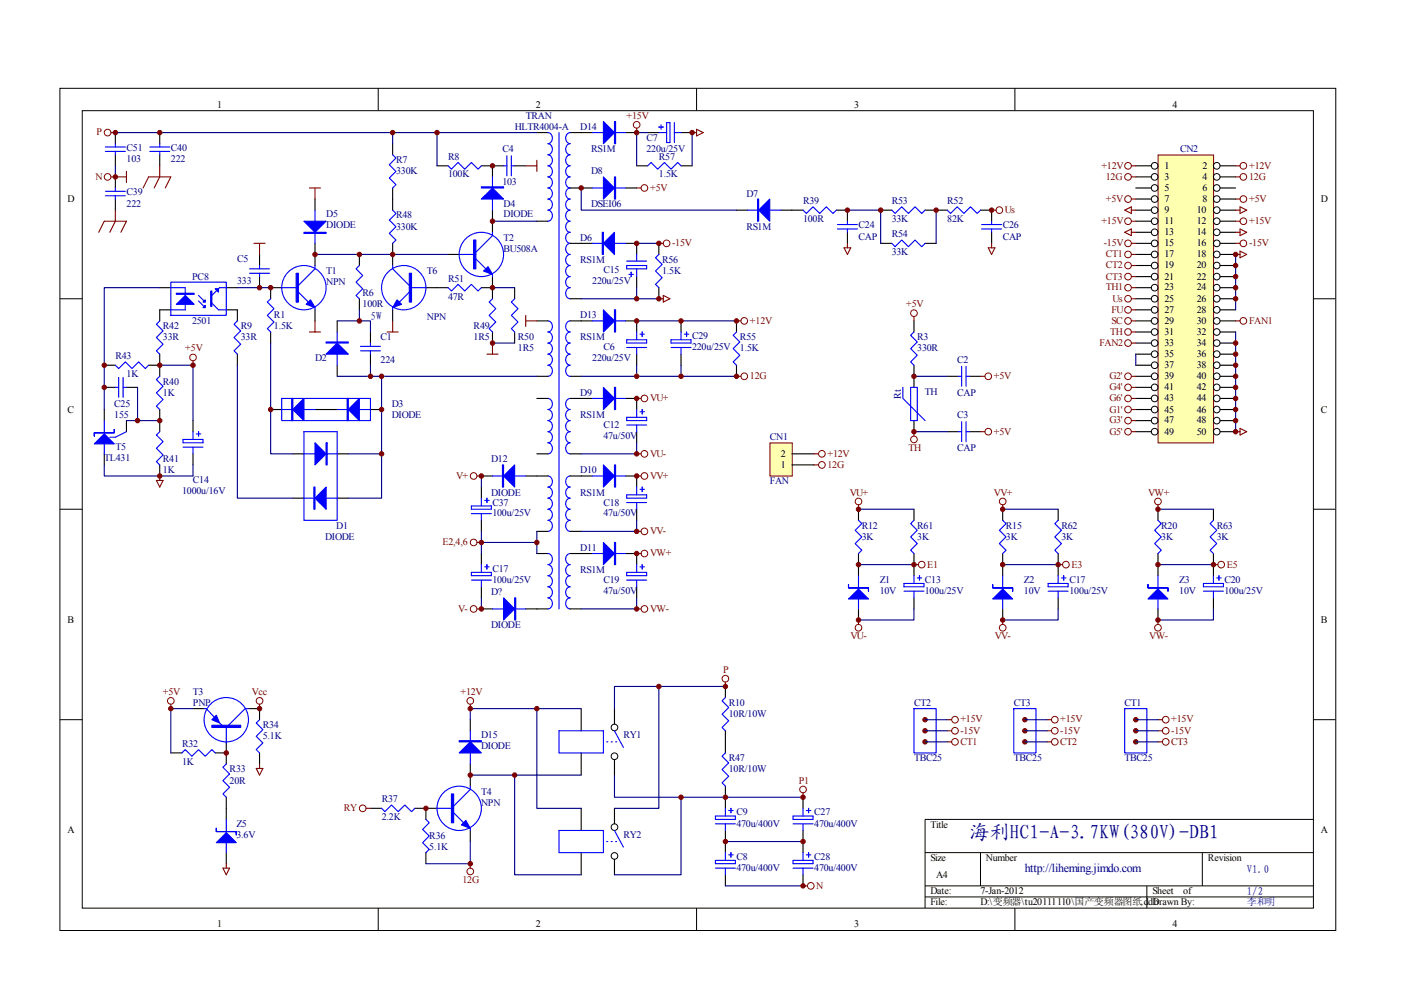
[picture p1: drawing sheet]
<svg xmlns="http://www.w3.org/2000/svg" width="297mm" height="210mm" viewBox="0 0 297 210" stroke-linecap="round" stroke-linejoin="round" font-family="sans-serif">
<g fill="none" stroke="#000" stroke-width=".21">
<path d="M12.7 18.7h270.5v178.6h-270.5zM80.2 18.7v4.7M147.7 18.7v4.7M215.2 18.7v4.7M17.4 23.5h261.1v169h-261.1zM12.7 63.3h4.7M278.4 63.3h4.7M12.7 108h4.7M278.4 108h4.7M12.7 152.6h4.7M278.4 152.6h4.7M278.4 173.7h-82.3v18.8"/>
<path d="M80.2 192.5v4.7M147.7 192.5v4.7M196.1 180.8h82.3M196.1 187.8h82.3M196.1 190.2h82.3M207.9 180.8v7M215.2 192.5v4.7M243.2 187.8v4.7M254.9 180.8v7"/>
</g>
<g fill="none" stroke="#000" stroke-width=".23">
<path d="M24.5 28.1v2.4M24.5 32.8v2.4M24.5 37.5v2.4M33.9 28.1v2.4M33.9 32.8v2.4M83.2 30.5v2.3M83.2 39.9v4.7M92.7 35.2h2.3M102.1 35.2h4.7M104.4 35.2v2.3M109.1 35.2h2.4M113.8 28.1h2.4"/>
<path d="M120.9 28.1h4.7M120.9 39.9h4.7M132.6 28.1h2.4M132.6 39.9h2.4M135 35.2h2.3M137.3 28.1h2.4M144.4 28.1h2.3M144.4 35.2h2.3M24.5 42.2v2.4M55 53.9v2.4M55 58.6v2.4M66.8 42.2v2.4"/>
<path d="M66.8 51.6v4.7M76.2 53.9v2.4M83.2 51.6v4.7M95 53.9h2.4M104.4 44.6v4.7M104.4 58.6v4.7M113.8 46.9h2.4M120.9 51.6h4.7M132.6 51.6h2.4v2.3M135 58.6v2.4M139.7 51.6v2.3M156.2 44.6h2.3"/>
<path d="M165.6 44.6h4.7M177.3 44.6h2.4v2.3M179.7 49.3v2.3M186.7 51.6h2.4M186.7 44.6h2.4M196.1 51.6h2.4M196.1 44.6h4.7M207.9 44.6h2.3v2.3M210.2 49.3v2.3M22.1 77.4h2.4M31.5 77.4h2.4M33.9 61h2.3"/>
<path d="M33.9 75.1v4.7M36.2 65.7h-2.3v2.3M48 61h2.3M48 65.7h2.3v2.3M50.3 75.1v2.3M57.4 70.4v2.3M59.7 61h-2.3v2.3M66.8 65.7v2.3M71.5 68v2.4M71.5 77.4v2.4M76.2 63.3v2.4M78.5 70.4v2.3"/>
<path d="M78.5 75.1v2.3M83.2 65.7v2.3M90.3 61h4.7M102.1 61h2.3M104.4 70.4v2.3M109.1 61v2.3M109.1 70.4v2.3M113.8 79.8h2.4M113.8 68h2.4M120.9 79.8h2.3M120.9 63.3h2.3M120.9 68h4.7"/>
<path d="M132.6 68h2.4v2.4M135 75.1v2.3M139.7 61v2.3M156.2 68v2.4M156.2 77.4v2.4M22.1 86.8v2.4M22.1 96.2v2.4M22.1 82.1h2.4M26.8 89.2v2.3M26.8 82.1h2.4M33.9 86.8v4.7M33.9 98.6v2.3"/>
<path d="M40.9 89.2v2.3M40.9 96.2v2.4M57.4 86.8h2.3M62.1 96.2h2.3M66.8 86.8h4.7M71.5 96.2h2.3M78.5 86.8h2.4M113.8 84.5h2.4M113.8 96.2h2.4M120.9 84.5h4.7M120.9 96.2h2.3M132.6 84.5h2.4v2.3"/>
<path d="M135 91.5v2.4M113.8 100.9h2.4M113.8 112.7h2.4M113.8 117.4h2.4M120.9 100.9h4.7M120.9 112.7h2.3M120.9 117.4h4.7M132.6 100.9h2.4v2.4M132.6 117.4h2.4v2.3M135 108v2.3M113.8 129.1h2.4M120.9 129.1h2.3"/>
<path d="M135 124.4v2.4"/>
</g>
<g fill="none" stroke="#00f" stroke-width=".23">
<path d="M22.3 32.1h4.3M22.3 31.2h4.3M24.5 30.5v.7M24.5 32.1v.7M24.5 39.9v.7M31.7 32.1h4.3M31.7 31.2h4.3M33.9 30.5v.7M33.9 32.1v.7M83.2 32.8l.8 .7-1.5 1.4 1.5 1.4-1.5 1.4 1.5 1.5-.8 .7M95 35.2l.7 .7 1.4-1.4 1.4 1.4 1.4-1.4 1.5 1.4 .7-.7M104.4 37.5v7.1"/>
<path d="M106.8 35.2h.7M107.5 33v4.3M108.4 35.2h.7M108.4 33v4.3M116.2 28.1a1.2 1.2 0 0 1 .9 1.2 1.2 1.2 0 0 1-.9 1.2 1.2 1.2 0 0 1 .9 1.1 1.2 1.2 0 0 1-.9 1.2 1.2 1.2 0 0 1 .9 1.2 1.2 1.2 0 0 1-.9 1.2 1.2 1.2 0 0 1 .9 1.1 1.2 1.2 0 0 1-.9 1.2 1.2 1.2 0 0 1 .9 1.2 1.2 1.2 0 0 1-.9 1.2 1.2 1.2 0 0 1 .9 1.1 1.2 1.2 0 0 1-.9 1.2 1.2 1.2 0 0 1 .9 1.2 1.2 1.2 0 0 1-.9 1.2 1.2 1.2 0 0 1 .9 1.1 1.2 1.2 0 0 1-.9 1.2M118.5 28.1v101M120.9 28.1a1.2 1.2 0 0 0-1 1.2 1.2 1.2 0 0 0 1 1.2 1.21 1.21 0 0 0-1 1.1 1.21 1.21 0 0 0 1 1.2 1.2 1.2 0 0 0-1 1.2 1.2 1.2 0 0 0 1 1.2 1.2 1.2 0 0 0-1 1.1 1.2 1.2 0 0 0 1 1.2 1.2 1.2 0 0 0-1 1.2 1.2 1.2 0 0 0 1 1.2 1.2 1.2 0 0 0-1 1.1 1.2 1.2 0 0 0 1 1.2 1.2 1.2 0 0 0-1 1.2 1.2 1.2 0 0 0 1 1.2 1.2 1.2 0 0 0-1 1.1 1.2 1.2 0 0 0 1 1.2 1.21 1.21 0 0 0-1 1.2 1.21 1.21 0 0 0 1 1.2 1.2 1.2 0 0 0-1 1.1 1.2 1.2 0 0 0 1 1.2 1.2 1.2 0 0 0-1 1.2 1.2 1.2 0 0 0 1 1.1 1.2 1.2 0 0 0-1 1.2 1.2 1.2 0 0 0 1 1.2 1.2 1.2 0 0 0-1 1.2 1.2 1.2 0 0 0 1 1.1 1.2 1.2 0 0 0-1 1.2 1.2 1.2 0 0 0 1 1.2 1.2 1.2 0 0 0-1 1.2 1.2 1.2 0 0 0 1 1.1M125.6 28.1h7M125.6 39.9h7M137.3 35.2l.7-.7 1.5 1.4 1.4-1.4 1.4 1.4 1.4-1.4 .7 .7M139.7 28.1h1.6M139.7 26.9h.9"/>
<path d="M140.2 26.5v.9M141.3 26h.7v4.2h-.7zM143 28.1h1.4M143 26v4.2M22.3 41.5h4.3M22.3 40.6h4.3M24.5 41.5v.7M36.2 59.8h11.8v7.1h-11.8zM52.9 57.9h4.2M52.9 57h4.2M55 56.3v.7M55 57.9v.7"/>
<path d="M66.8 56.3v.7l-3.5 3.5M66.8 44.6v7M76.2 56.3l-.7 .7 1.4 1.4-1.4 1.4 1.4 1.4-1.4 1.4 .7 .7M83.2 56.3v.7l3.6 3.5M83.2 44.6l.8 .7-1.5 1.4 1.5 1.4-1.5 1.4 1.5 1.4-.8 .7M97.4 53.9h3.5M100.9 54.9l2.1 2.1M104.4 49.3v.7l-3.5 3.5M104.4 58.2v.4M125.6 51.6h7M132.9 56.3h4.2v.7h-4.2zM132.9 55.4h4.2"/>
<path d="M133.3 58.2h1M133.8 57.7v.9M135 53.9v1.5M135 57v1.6M139.7 53.9l-.7 .8 1.4 1.4-1.4 1.4 1.4 1.4-1.4 1.4 .7 .7M158.5 44.6h7.1M170.3 44.6l.7 .7 1.4-1.4 1.4 1.4 1.4-1.4 1.4 1.4 .7-.7M177.6 48.5h4.2M177.6 47.6h4.2M179.7 46.9v.7M179.7 48.5v.8M189.1 44.6l.7 .7 1.4-1.4 1.4 1.4 1.4-1.4 1.4 1.4 .7-.7"/>
<path d="M189.1 51.6l.7 .7 1.4-1.4 1.4 1.4 1.4-1.4 1.4 1.4 .7-.7M200.8 44.6l.7 .7 1.4-1.4 1.5 1.4 1.4-1.4 1.4 1.4 .7-.7M208.1 48.5h4.3M208.1 47.6h4.3M210.2 46.9v.7M210.2 48.5v.8M24.5 77.4l.7 .7 1.4-1.4 1.4 1.4 1.4-1.4 1.4 1.4 .7-.7M33.9 68l-.7 .7 1.4 1.5-1.4 1.4 1.4 1.4-1.4 1.4 .7 .7M33.9 79.8l-.7 .7 1.4 1.4-1.4 1.4 1.4 1.4-1.4 1.4 .7 .7M36.2 61h3.1v4.7h-3.1M42.1 62.6l1.4 1.4M42.1 63.8l1.4 1.4"/>
<path d="M44.9 64.3l1.4 1.4h1.7M48 61h-1.4l-1.7 1.6M50.3 68l-.7 .7 1.4 1.5-1.4 1.4 1.4 1.4-1.4 1.4 .7 .7M57.4 63.3l-.7 .7 1.4 1.5-1.4 1.4 1.4 1.4-1.4 1.4 .7 .7M59.7 61h3.6M63.3 61.9l2.1 2.1M66.8 65.2v.5M71.5 70.4v7M76.4 74.4h4.3M76.4 73.4h4.3M78.5 72.7v.7M78.5 74.4v.7"/>
<path d="M83.2 65.2v.5M86.8 61.9l-2.1 2.1M86.8 61h3.5M95 61l.7 .7 1.4-1.4 1.4 1.4 1.4-1.4 1.5 1.4 .7-.7M104.4 63.3l-.7 .7 1.4 1.5-1.4 1.4 1.4 1.4-1.4 1.4 .7 .7M109.1 63.3l-.7 .7 1.4 1.5-1.4 1.4 1.4 1.4-1.4 1.4 .7 .7M116.2 68a1.2 1.2 0 0 1 .9 1.2 1.2 1.2 0 0 1-.9 1.2 1.2 1.2 0 0 1 .9 1.2 1.2 1.2 0 0 1-.9 1.1 1.2 1.2 0 0 1 .9 1.2 1.2 1.2 0 0 1-.9 1.2 1.2 1.2 0 0 1 .9 1.2 1.2 1.2 0 0 1-.9 1.1 1.2 1.2 0 0 1 .9 1.2 1.2 1.2 0 0 1-.9 1.2M120.9 68a1.2 1.2 0 0 0-1 1.2 1.2 1.2 0 0 0 1 1.2 1.2 1.2 0 0 0-1 1.2 1.2 1.2 0 0 0 1 1.1 1.2 1.2 0 0 0-1 1.2 1.2 1.2 0 0 0 1 1.2 1.2 1.2 0 0 0-1 1.2 1.2 1.2 0 0 0 1 1.1 1.2 1.2 0 0 0-1 1.2 1.2 1.2 0 0 0 1 1.2M125.6 68h7M132.9 72h4.2v.7h-4.2zM132.9 73.7h4.2M135 70.4v1.6"/>
<path d="M135 73.7v1.4M135.7 70.9h.9M136.2 70.4v.9M156.2 70.4l-.8 .7 1.5 1.4-1.5 1.4 1.5 1.4-1.5 1.4 .8 .7M22.1 89.2v7M24.5 82.1h.7M25.2 80v4.2M26.1 82.1h.7M26.1 80v4.2M26.8 91.5l-2.3 1.2h-1.2M33.9 91.5l-.7 .7 1.4 1.4-1.4 1.5 1.4 1.4-1.4 1.4 .7 .7M38.8 93.2h4.2v.7h-4.2z"/>
<path d="M38.8 94.8h4.2M40.9 91.5v1.7M40.9 94.8v1.4M41.6 92h1M42.1 91.5v1M59.7 86.8h7.1M64.4 96.2h7.1M71.5 86.8h7M116.2 84.5a1.2 1.2 0 0 1 .9 1.2 1.2 1.2 0 0 1-.9 1.1 1.2 1.2 0 0 1 .9 1.2 1.2 1.2 0 0 1-.9 1.2 1.2 1.2 0 0 1 .9 1.2 1.2 1.2 0 0 1-.9 1.1 1.2 1.2 0 0 1 .9 1.2 1.2 1.2 0 0 1-.9 1.2 1.2 1.2 0 0 1 .9 1.2 1.2 1.2 0 0 1-.9 1.1M120.9 84.5a1.2 1.2 0 0 0-1 1.2 1.2 1.2 0 0 0 1 1.1 1.2 1.2 0 0 0-1 1.2 1.2 1.2 0 0 0 1 1.2 1.2 1.2 0 0 0-1 1.2 1.2 1.2 0 0 0 1 1.1 1.2 1.2 0 0 0-1 1.2 1.2 1.2 0 0 0 1 1.2 1.2 1.2 0 0 0-1 1.2 1.2 1.2 0 0 0 1 1.1M125.6 84.5h7M132.9 88.5h4.2v.7h-4.2z"/>
<path d="M132.9 90.1h4.2M135 86.8v1.7M135 90.1v1.4M135.7 87.3h.9M136.2 86.8v1M116.2 100.9a1.2 1.2 0 0 1 .9 1.2 1.2 1.2 0 0 1-.9 1.2 1.2 1.2 0 0 1 .9 1.1 1.2 1.2 0 0 1-.9 1.2 1.2 1.2 0 0 1 .9 1.2 1.2 1.2 0 0 1-.9 1.2 1.21 1.21 0 0 1 .9 1.1 1.21 1.21 0 0 1-.9 1.2 1.2 1.2 0 0 1 .9 1.2 1.2 1.2 0 0 1-.9 1.2M116.2 117.4a1.2 1.2 0 0 1 .9 1.1 1.2 1.2 0 0 1-.9 1.2 1.2 1.2 0 0 1 .9 1.2 1.2 1.2 0 0 1-.9 1.2 1.2 1.2 0 0 1 .9 1.1 1.2 1.2 0 0 1-.9 1.2 1.2 1.2 0 0 1 .9 1.2 1.2 1.2 0 0 1-.9 1.2M120.9 100.9a1.2 1.2 0 0 0-1 1.2 1.2 1.2 0 0 0 1 1.2 1.2 1.2 0 0 0-1 1.1 1.2 1.2 0 0 0 1 1.2 1.2 1.2 0 0 0-1 1.2 1.2 1.2 0 0 0 1 1.2 1.21 1.21 0 0 0-1 1.1 1.21 1.21 0 0 0 1 1.2 1.2 1.2 0 0 0-1 1.2 1.2 1.2 0 0 0 1 1.2M120.9 117.4a1.2 1.2 0 0 0-1 1.1 1.2 1.2 0 0 0 1 1.2 1.2 1.2 0 0 0-1 1.2 1.2 1.2 0 0 0 1 1.2 1.2 1.2 0 0 0-1 1.1 1.2 1.2 0 0 0 1 1.2 1.2 1.2 0 0 0-1 1.2 1.2 1.2 0 0 0 1 1.2M125.6 100.9h7M125.6 117.4h7M132.9 104.9h4.2v.7h-4.2z"/>
<path d="M132.9 106.6h4.2M135 103.3v1.6M135 106.6v1.4M135 119.7v1.7M135.7 103.7h.9M136.2 103.3v.9M136.2 119.7v1M116.2 126.8a1.2 1.2 0 0 1 .9 1.1 1.2 1.2 0 0 1-.9 1.2M120.9 126.8a1.2 1.2 0 0 0-1 1.1 1.2 1.2 0 0 0 1 1.2M132.9 121.4h4.2v.7h-4.2zM132.9 123h4.2M135 123v1.4"/>
<path d="M135.7 120.2h.9"/>
<circle cx="102.1" cy="53.9" r="4.7"/>
<circle cx="64.4" cy="61" r="4.7"/>
<circle cx="85.6" cy="61" r="4.7"/>
</g>
<g fill="#00f" stroke="#00f" stroke-width=".23">
<path d="M102.5 57.5l1-1 .9 1.7z"/>
<path d="M84.2 63.6l.9 .9-1.9 .7z"/>
<path d="M65.8 63.6l1 1.6-1.9-.7z"/>
<path d="M37.4 64.5l1.9-1.9 1.9 1.9z"/>
<path d="M43.5 64.8v.4h-.5z"/>
<path d="M43 64l.5-.4v.4z"/>
<path d="M45.6 61.2h.7v.7z"/>
<path d="M102.1 42.2l2.3-2.3 2.4 2.3z"/>
<path d="M62.1 86.8l2.3-2.3v4.7z"/>
<path d="M66.8 93.9l2.3 2.3-2.3 2.4z"/>
<path d="M73.8 86.8l2.4-2.3v4.7z"/>
<path d="M71.5 72.7l2.3 2.4h-4.7z"/>
<path d="M64.4 46.9h4.7l-2.3 2.4z"/>
<path d="M127.9 82.1l2.4 2.4-2.4 2.3z"/>
<path d="M127.9 98.6l2.4 2.3-2.4 2.4z"/>
<path d="M127.9 115l2.4 2.4-2.4 2.3z"/>
<path d="M127.9 25.8l2.4 2.3-2.4 2.4z"/>
<path d="M127.9 37.5l2.4 2.4-2.4 2.3z"/>
<path d="M127.9 65.7l2.4 2.3-2.4 2.4z"/>
<path d="M127.9 51.6l2.4-2.3v4.6z"/>
<path d="M20 94.1l2.1-2.1 2.1 2.1z"/>
<path d="M160.9 44.6l2.3-2.4v4.7z"/>
<path d="M100.4 50.9h.5v6.1h-.5z" fill-rule="evenodd"/>
<path d="M86.8 57.9h.4v6.1h-.4z" fill-rule="evenodd"/>
<path d="M62.8 57.9h.5v6.1h-.5z" fill-rule="evenodd"/>
<path d="M37.4 62.2h3.8v.2h-3.8z" fill-rule="evenodd"/>
<path d="M44.7 61.7h.2v3.3h-.2z" fill-rule="evenodd"/>
<path d="M102.1 39.6h4.7v.3h-4.7z" fill-rule="evenodd"/>
<path d="M61.8 84.5h.3v4.7h-.3z" fill-rule="evenodd"/>
<path d="M69.1 93.9h.3v4.7h-.3z" fill-rule="evenodd"/>
<path d="M73.6 84.5h.2v4.7h-.2z" fill-rule="evenodd"/>
<path d="M69.1 72.5h4.7v.2h-4.7z" fill-rule="evenodd"/>
<path d="M64.4 49.3h4.7v.2h-4.7z" fill-rule="evenodd"/>
<path d="M130.3 82.1h.2v4.7h-.2z" fill-rule="evenodd"/>
<path d="M130.3 98.6h.2v4.7h-.2z" fill-rule="evenodd"/>
<path d="M130.3 115h.2v4.7h-.2z" fill-rule="evenodd"/>
<path d="M130.3 25.8h.2v4.7h-.2z" fill-rule="evenodd"/>
<path d="M130.3 37.5h.2v4.7h-.2z" fill-rule="evenodd"/>
<path d="M130.3 65.7h.2v4.7h-.2z" fill-rule="evenodd"/>
<path d="M127.7 49.3h.2v4.6h-.2z" fill-rule="evenodd"/>
<path d="M20 91.8v.7v-.7h4.2v-.7v.7z" fill-rule="evenodd"/>
<path d="M160.6 42.2h.3v4.7h-.3z" fill-rule="evenodd"/>
</g>
<g fill="none" stroke="#800000" stroke-width=".21">
<circle cx="22.8" cy="37.5" r=".7"/>
<circle cx="22.8" cy="28.1" r=".7"/>
<circle cx="135" cy="26.5" r=".7"/>
<circle cx="136.6" cy="39.9" r=".7"/>
<circle cx="141.3" cy="51.6" r=".71"/>
<circle cx="211.9" cy="44.6" r=".7"/>
<circle cx="40.9" cy="75.8" r=".7"/>
<circle cx="157.8" cy="79.8" r=".71"/>
<circle cx="157.8" cy="68" r=".71"/>
<circle cx="136.6" cy="96.2" r=".71"/>
<circle cx="136.6" cy="84.5" r=".7"/>
<circle cx="136.6" cy="112.7" r=".71"/>
<circle cx="136.6" cy="100.9" r=".7"/>
<circle cx="136.6" cy="117.4" r=".7"/>
<circle cx="136.6" cy="129.1" r=".71"/>
</g>
<g fill="none" stroke="#800000" stroke-width=".23">
<path d="M23.5 28.1h1M23.5 37.5h3.3M26.8 36.3v2.4M30.3 39.9l1.2-2.4h4.7l-1.2 2.4M33.9 35.2v2.3l-1.2 2.4M65.6 39.9h2.4M66.8 39.9v2.3M111.5 35.2h2.3M113.8 34v2.3M135 39.9h.9M135 27.2v.9M146.7 28.1h1"/>
<path d="M147.7 27.4l1.4 .7-1.4 .7zM20.9 49.3l1.2-2.4h4.7l-1.2 2.4M24.5 44.6v2.3l-1.2 2.4M53.9 51.6h2.3M55 51.6v2.3M139.7 51.6h.9M179 52.5h1.4l-.7 1.4zM179.7 51.6v.9M209.5 52.5h1.4l-.7 1.4zM210.2 44.6h1M210.2 51.6v.9M40.9 76.5v.9"/>
<path d="M65.6 70.4h2.4M66.8 68v2.4M82.1 70.4h2.3M83.2 68v2.4M103.2 75.1h2.4M104.4 72.7v2.4M111.5 66.9v2.3M111.5 68h2.3M139.7 63.3h.9M140.6 62.6l1.4 .7-1.4 .7zM156.2 68h.9M156.2 79.8h.9"/>
<path d="M135 84.5h.9M135 96.2h.9M33.2 101.9h1.4l-.7 1.4zM33.9 100.9v1M135 112.7h.9M135 100.9h.9M135 117.4h.9M135 129.1h.9"/>
</g>
<g fill="none" stroke="#000080" stroke-width=".23">
<path d="M24.5 28.1h89.3M24.5 35.2v2.3M83.2 28.1v2.4M92.7 28.1v7.1M137.3 28.1h-2.3v7.1M146.7 28.1v7.1M66.8 53.9h28.2M104.4 46.9h9.4M135 51.6h4.7M186.7 44.6v7M198.5 44.6v7M33.9 61h-11.8v25.8"/>
<path d="M33.9 77.4h7v11.8M50.3 61h7.1M71.5 68h7v2.4M76.2 65.7v2.3M78.5 77.4v2.4h-7M78.5 79.8h35.3M104.4 61h4.7M104.4 72.7h4.7M135 61v2.3h-11.8M135 77.4v2.4h-11.8M135 79.8h21.2M135 63.3h4.7"/>
<path d="M135 68h21.2M22.1 98.6v2.3h18.8v-2.3M26.8 89.2h7.1M29.2 82.1v7.1M135 93.9v2.3h-11.8M135 110.3v2.4h-11.8M135 126.8v2.3h-11.8"/>
</g>
<g fill="#800000" stroke="#800000" stroke-width=".21">
<circle cx="104.4" cy="61" r=".47"/>
<circle cx="104.4" cy="72.7" r=".47"/>
<circle cx="24.5" cy="28.1" r=".47"/>
<circle cx="33.9" cy="28.1" r=".47"/>
<circle cx="104.4" cy="46.9" r=".47"/>
<circle cx="104.4" cy="35.2" r=".47"/>
<circle cx="92.7" cy="28.1" r=".47"/>
<circle cx="55" cy="61" r=".47"/>
<circle cx="57.4" cy="61" r=".47"/>
<circle cx="76.2" cy="68" r=".47"/>
<circle cx="78.5" cy="79.8" r=".47"/>
<circle cx="24.5" cy="37.5" r=".47"/>
<circle cx="66.8" cy="53.9" r=".47"/>
<circle cx="135" cy="117.4" r=".47"/>
<circle cx="135" cy="100.9" r=".47"/>
<circle cx="135" cy="84.5" r=".47"/>
<circle cx="135" cy="96.2" r=".47"/>
<circle cx="135" cy="112.7" r=".47"/>
<circle cx="135" cy="129.1" r=".47"/>
<circle cx="135" cy="51.6" r=".47"/>
<circle cx="139.7" cy="51.6" r=".47"/>
<circle cx="135" cy="63.3" r=".47"/>
<circle cx="139.7" cy="63.3" r=".47"/>
<circle cx="22.1" cy="77.4" r=".47"/>
<circle cx="22.1" cy="82.1" r=".47"/>
<circle cx="33.9" cy="89.2" r=".47"/>
<circle cx="29.2" cy="89.2" r=".47"/>
<circle cx="33.9" cy="77.4" r=".47"/>
<circle cx="40.9" cy="77.4" r=".47"/>
<circle cx="33.9" cy="100.9" r=".47"/>
<circle cx="135" cy="28.1" r=".47"/>
</g>
<path d="M163.3 94h4.7v6.9h-4.7z" fill="#ffffb0"/>
<g fill="none" stroke="#800000" stroke-width=".21">
<path d="M163.2 93.9h4.8v7h-4.8z"/>
<circle cx="36.2" cy="148.6" r=".71"/>
<circle cx="55" cy="148.6" r=".71"/>
</g>
<path d="M167.9 98.6h4.7M167.9 96.2h4.7M36.2 159.6h2.4M40.9 150.2h2.4M45.6 159.6h2.4M48 157.3v4.7M52.7 150.2h2.3v2.4M55 159.6v2.4M48 169v4.7M48 180.8v2.3" fill="none" stroke="#000" stroke-width=".23"/>
<g fill="none" stroke="#00f" stroke-width=".23">
<path d="M38.6 159.6l.7-.7 1.4 1.4 1.4-1.4 1.4 1.4 1.4-1.4 .7 .7M43.3 150.2h.4l3.3 3.6M48 154.2v3.3M52.7 150.2h-.7l-3.6 3.6M55 152.6l-.7 .7 1.4 1.4-1.4 1.4 1.4 1.4-1.4 1.4 .7 .7M48 162l-.7 .7 1.4 1.4-1.4 1.4 1.4 1.4-1.4 1.4 .7 .7M48 173.7v7.1"/>
<circle cx="48" cy="152.6" r="4.7"/>
</g>
<g fill="#00f" stroke="#00f" stroke-width=".23">
<path d="M44.9 152.6l1-.9 .7 1.6z"/>
<path d="M45.9 178.7l2.1-2.2 2.1 2.2z"/>
<path d="M44.9 153.8h6.1v.4h-6.1z" fill-rule="evenodd"/>
<path d="M45.9 175.6v.7h4.2v.7v-.7h-4.2z" fill-rule="evenodd"/>
</g>
<path d="M36.2 149.3v.9M55 149.3v.9M54.3 162.9h1.4l-.7 1.4zM55 162v.9M47.3 184.1h1.4l-.7 1.4zM48 183.1v1" fill="none" stroke="#800000" stroke-width=".23"/>
<path d="M40.9 150.2h-4.7v9.4" fill="none" stroke="#000080" stroke-width=".23"/>
<path d="M245.6 32.9h11.7v61h-11.7z" fill="#ffffb0"/>
<g fill="none" stroke="#800000" stroke-width=".21">
<path d="M245.5 32.9h11.8v61h-11.8z"/>
<circle cx="239.2" cy="35.2" r=".71"/>
<circle cx="239.2" cy="37.5" r=".7"/>
<circle cx="263.6" cy="35.2" r=".71"/>
<circle cx="263.6" cy="37.5" r=".71"/>
<circle cx="239.2" cy="51.6" r=".71"/>
<circle cx="239.2" cy="53.9" r=".7"/>
<circle cx="239.2" cy="46.9" r=".7"/>
<circle cx="239.2" cy="56.3" r=".7"/>
<circle cx="239.2" cy="58.6" r=".7"/>
<circle cx="239.2" cy="42.2" r=".7"/>
<circle cx="263.6" cy="51.6" r=".71"/>
<circle cx="263.6" cy="46.9" r=".71"/>
<circle cx="263.6" cy="42.2" r=".71"/>
<circle cx="193.8" cy="66.4" r=".7"/>
<circle cx="209.5" cy="79.8" r=".71"/>
<circle cx="239.2" cy="65.7" r=".71"/>
<circle cx="239.2" cy="68" r=".71"/>
<circle cx="239.2" cy="79.8" r=".71"/>
<circle cx="239.2" cy="72.7" r=".7"/>
<circle cx="239.2" cy="63.3" r=".7"/>
<circle cx="239.2" cy="61" r=".7"/>
<circle cx="239.2" cy="70.4" r=".7"/>
<circle cx="263.6" cy="68" r=".71"/>
<circle cx="174.3" cy="96.2" r=".71"/>
<circle cx="174.3" cy="98.6" r=".71"/>
<circle cx="193.8" cy="93.2" r=".71"/>
<circle cx="209.5" cy="91.5" r=".71"/>
<circle cx="239.2" cy="82.1" r=".71"/>
<circle cx="239.2" cy="91.5" r=".7"/>
<circle cx="239.2" cy="84.5" r=".7"/>
<circle cx="239.2" cy="89.2" r=".7"/>
<circle cx="239.2" cy="86.8" r=".7"/>
<circle cx="100.4" cy="100.9" r=".71"/>
<circle cx="100.4" cy="115" r=".71"/>
<circle cx="182" cy="106.3" r=".7"/>
<circle cx="195.4" cy="119.7" r=".7"/>
<circle cx="212.6" cy="106.3" r=".71"/>
<circle cx="226" cy="119.7" r=".71"/>
<circle cx="245.5" cy="106.3" r=".71"/>
<circle cx="258.9" cy="119.7" r=".7"/>
<circle cx="100.4" cy="129.1" r=".71"/>
<circle cx="182" cy="133.1" r=".7"/>
<circle cx="212.6" cy="133.1" r=".71"/>
<circle cx="245.5" cy="133.1" r=".71"/>
<circle cx="99.7" cy="148.6" r=".71"/>
<circle cx="153.8" cy="143.9" r=".71"/>
<circle cx="202.5" cy="157.3" r=".71"/>
<circle cx="202.5" cy="152.6" r=".71"/>
<circle cx="202.5" cy="154.9" r=".71"/>
<circle cx="223.6" cy="157.3" r=".71"/>
<circle cx="223.6" cy="152.6" r=".7"/>
<circle cx="223.6" cy="154.9" r=".7"/>
<circle cx="247.2" cy="157.3" r=".71"/>
<circle cx="247.2" cy="152.6" r=".7"/>
<circle cx="247.2" cy="154.9" r=".7"/>
<circle cx="76.9" cy="171.4" r=".71"/>
<circle cx="170.3" cy="167.4" r=".7"/>
<circle cx="99.7" cy="184.8" r=".71"/>
<circle cx="171.9" cy="187.8" r=".71"/>
</g>
<g fill="none" stroke="#000" stroke-width=".21">
<circle cx="244.8" cy="35.2" r=".71"/>
<circle cx="244.8" cy="39.9" r=".71"/>
<circle cx="244.8" cy="37.5" r=".71"/>
<circle cx="258" cy="35.2" r=".71"/>
<circle cx="258" cy="37.5" r=".7"/>
<circle cx="258" cy="39.9" r=".7"/>
<circle cx="244.8" cy="49.2" r=".71"/>
<circle cx="244.8" cy="51.6" r=".71"/>
<circle cx="244.8" cy="53.9" r=".71"/>
<circle cx="244.8" cy="44.6" r=".71"/>
<circle cx="244.8" cy="46.9" r=".71"/>
<circle cx="244.8" cy="56.3" r=".71"/>
<circle cx="244.8" cy="58.6" r=".71"/>
<circle cx="244.8" cy="42.2" r=".71"/>
<circle cx="258" cy="51.6" r=".71"/>
<circle cx="258" cy="49.2" r=".71"/>
<circle cx="258" cy="44.6" r=".7"/>
<circle cx="258" cy="53.9" r=".7"/>
<circle cx="258" cy="56.3" r=".7"/>
<circle cx="258" cy="46.9" r=".7"/>
<circle cx="258" cy="42.2" r=".7"/>
<circle cx="258" cy="58.6" r=".7"/>
<circle cx="244.8" cy="68" r=".71"/>
<circle cx="244.8" cy="79.8" r=".71"/>
<circle cx="244.8" cy="65.7" r=".71"/>
<circle cx="244.8" cy="72.7" r=".71"/>
<circle cx="244.8" cy="70.4" r=".71"/>
<circle cx="244.8" cy="61" r=".71"/>
<circle cx="244.8" cy="77.4" r=".71"/>
<circle cx="244.8" cy="75.1" r=".71"/>
<circle cx="244.8" cy="63.3" r=".71"/>
<circle cx="258" cy="65.7" r=".71"/>
<circle cx="258" cy="79.8" r=".71"/>
<circle cx="258" cy="68" r=".71"/>
<circle cx="258" cy="75.1" r=".7"/>
<circle cx="258" cy="63.3" r=".7"/>
<circle cx="258" cy="61" r=".7"/>
<circle cx="258" cy="70.4" r=".7"/>
<circle cx="258" cy="77.4" r=".7"/>
<circle cx="258" cy="72.7" r=".7"/>
<circle cx="244.8" cy="82.1" r=".71"/>
<circle cx="244.8" cy="91.5" r=".71"/>
<circle cx="244.8" cy="89.2" r=".71"/>
<circle cx="244.8" cy="86.8" r=".71"/>
<circle cx="244.8" cy="84.5" r=".71"/>
<circle cx="258" cy="82.1" r=".71"/>
<circle cx="258" cy="91.5" r=".7"/>
<circle cx="258" cy="86.8" r=".7"/>
<circle cx="258" cy="84.5" r=".7"/>
<circle cx="258" cy="89.2" r=".7"/>
<circle cx="130.3" cy="154.2" r=".71"/>
<circle cx="130.3" cy="160.3" r=".71"/>
<circle cx="130.3" cy="175.4" r=".7"/>
<circle cx="130.3" cy="181.5" r=".7"/>
</g>
<g fill="none" stroke="#000" stroke-width=".23">
<path d="M240.8 35.2h3.3M240.8 37.5h3.3M240.8 39.9h3.3M258.7 35.2h3.3M258.7 37.5h3.3M258.7 39.9h3.3M240.8 42.2h3.3M240.8 44.6h3.3M240.8 46.9h3.3M240.8 49.3h3.3M240.8 51.6h3.3M240.8 53.9h3.3"/>
<path d="M240.8 56.3h3.3M240.8 58.6h3.3M258.7 42.2h3.3M258.7 44.6h3.3M258.7 46.9h3.3M258.7 49.3h3.3M258.7 51.6h3.3M258.7 53.9h3.3M258.7 56.3h3.3M258.7 58.6h3.3M144.4 68v2.4M144.4 75.1v2.3"/>
<path d="M193.8 68v2.4M193.8 77.4v4.7M200.8 79.8h2.4M205.5 79.8h2.4M240.8 61h3.3M240.8 63.3h3.3M240.8 65.7h3.3M240.8 68h3.3M240.8 70.4h3.3M240.8 72.7h3.3M240.8 75.1h3.3M240.8 77.4h3.3"/>
<path d="M240.8 79.8h3.3M258.7 61h3.3M258.7 63.3h3.3M258.7 65.7h3.3M258.7 68h3.3M258.7 70.4h3.3M258.7 72.7h3.3M258.7 75.1h3.3M258.7 77.4h3.3M258.7 79.8h3.3M193.8 89.2v2.3M200.8 91.5h2.4"/>
<path d="M205.5 91.5h2.4M240.8 82.1h3.3M240.8 84.5h3.3M240.8 86.8h3.3M240.8 89.2h3.3M240.8 91.5h3.3M258.7 82.1h3.3M258.7 84.5h3.3M258.7 86.8h3.3M258.7 89.2h3.3M258.7 91.5h3.3M62.1 105.6h2.3"/>
<path d="M71.5 105.6h2.3M102.1 100.9h2.3M102.1 103.3v2.3M102.1 110.3v2.4M102.1 117.4v2.3M111.5 100.9h2.3M182 108v2.3M182 117.4v4.7M193.8 108v2.3M193.8 117.4v4.7M212.6 108v2.3M212.6 117.4v4.7"/>
<path d="M224.3 108v2.3M224.3 117.4v4.7M245.5 108v2.3M245.5 117.4v4.7M257.3 108v2.3M257.3 117.4v4.7M102.1 129.1h2.3M102.1 124.4v2.4M111.5 129.1h2.3M182 129.1v2.4M193.8 126.8v2.3M212.6 129.1v2.4"/>
<path d="M224.3 126.8v2.3M245.5 129.1v2.4M257.3 126.8v2.3M99.7 152.6v2.3M123.2 150.2v4.7M123.2 159.6v4.7M130.3 150.2v3.3M153.8 145.5v2.4M153.8 154.9v4.7M78.5 171.4h2.4M88 171.4h4.7M90.3 171.4v2.3"/>
<path d="M99.7 162v4.7M99.7 176.1v2.3M123.2 171.4v4.7M130.3 161.1v3.2M130.3 171.4v3.3M153.8 166.7v4.7M153.8 176.1v4.7M170.3 169v2.4M170.3 176.1v4.7M90.3 180.8v2.3M123.2 180.8v4.7M130.3 182.2v3.3"/>
<path d="M153.8 185.5v2.3M170.3 185.5v2.3"/>
</g>
<g fill="none" stroke="#800000" stroke-width=".23">
<path d="M239.9 35.2h.9M239.9 37.5h.9M262 35.2h.9M262 37.5h.9M238.5 49.3l1.4-.8v1.5zM238.5 44.6l1.4-.7v1.4zM239.9 42.2h.9M239.9 49.3h.9M239.9 53.9h.9M239.9 46.9h.9M239.9 51.6h.9M239.9 44.6h.9"/>
<path d="M239.9 56.3h.9M239.9 58.6h.9M262 42.2h.9M262 49.3h.9M262 53.9h.9M262 46.9h.9M262 51.6h.9M262 44.6h.9M262.9 43.9l1.4 .7-1.4 .7zM262.9 48.5l1.4 .8-1.4 .7zM262.9 53.2l1.4 .7-1.4 .8zM193.8 67.1v.9"/>
<path d="M207.9 79.8h.9M239.9 63.3h.9M239.9 70.4h.9M239.9 61h.9M239.9 68h.9M239.9 72.7h.9M239.9 65.7h.9M239.9 79.8h.9M262 68h.9M172.6 96.2h1M172.6 98.6h1M193.8 91.5v1"/>
<path d="M207.9 91.5h.9M239.9 91.5h.9M239.9 86.8h.9M239.9 89.2h.9M239.9 82.1h.9M239.9 84.5h.9M262 91.5h.9M262.9 90.8l1.4 .7-1.4 .7zM101.1 100.9h1M101.1 115h1M182 107v1M193.8 119.7h.9"/>
<path d="M212.6 107v1M224.3 119.7h1M245.5 107v1M257.3 119.7h.9M101.1 129.1h1M182 131.5v.9M212.6 131.5v.9M245.5 131.5v.9M99.7 149.3v.9M153.8 144.6v.9M200.8 152.6h1M200.8 154.9h1"/>
<path d="M200.8 157.3h1M222 152.6h.9M222 154.9h.9M222 157.3h.9M245.5 152.6h1M245.5 154.9h1M245.5 157.3h1M77.6 171.4h.9M170.3 168.1v.9M99.7 183.1v1M170.3 187.8h.9"/>
</g>
<g fill="none" stroke="#000080" stroke-width=".23">
<path d="M123.2 39.9v4.7h33M179.7 44.6h7M262 53.9v11.8M50.3 77.4v28.2h11.8M57.4 72.7v23.5h4.7M80.9 79.8v16.4h-7.1M144.4 77.4v2.4M193.8 79.8h7M240.8 75.1v2.3M262 70.4v21.1M80.9 96.2v9.4h-7.1M193.8 91.5h7"/>
<path d="M102.1 100.9v2.4M102.1 112.7v4.7M102.1 115h11.7M113.8 112.7v4.7M182 119.7h11.8M182 108h11.8M212.6 119.7h11.7M212.6 108h11.7M245.5 119.7h11.8M245.5 108h11.8M102.1 126.8v2.3M193.8 129.1v2.4h-11.8"/>
<path d="M224.3 129.1v2.4h-11.7M257.3 129.1v2.4h-11.8M113.8 150.2v21.2h9.4M123.2 150.2h-23.5v2.4M139.7 145.5v25.9h-9.4M153.8 145.5h-23.5v4.7M196.1 152.6h4.7M196.1 154.9h4.7M196.1 157.3h4.7M217.3 152.6h4.7M217.3 154.9h4.7M217.3 157.3h4.7"/>
<path d="M240.8 152.6h4.7M240.8 154.9h4.7M240.8 157.3h4.7M99.7 178.4v4.7h-9.4M99.7 164.3h23.5M109.1 164.3v21.2h14.1M130.3 164.3v4.7h40M144.4 169v16.5h-14.1M153.8 178.4h16.5M153.8 187.8h16.5"/>
</g>
<g fill="#800000" stroke="#800000" stroke-width=".21">
<circle cx="55" cy="150.2" r=".47"/>
<circle cx="48" cy="159.6" r=".47"/>
<circle cx="36.2" cy="150.2" r=".47"/>
<circle cx="146.7" cy="28.1" r=".47"/>
<circle cx="123.2" cy="39.9" r=".47"/>
<circle cx="135" cy="68" r=".47"/>
<circle cx="156.1" cy="68" r=".47"/>
<circle cx="144.4" cy="68" r=".47"/>
<circle cx="135" cy="79.8" r=".47"/>
<circle cx="156.1" cy="79.8" r=".47"/>
<circle cx="144.4" cy="79.8" r=".47"/>
<circle cx="113.8" cy="115" r=".47"/>
<circle cx="196.1" cy="152.6" r=".47"/>
<circle cx="196.1" cy="154.9" r=".47"/>
<circle cx="196.1" cy="157.3" r=".47"/>
<circle cx="217.3" cy="152.6" r=".47"/>
<circle cx="217.3" cy="154.9" r=".47"/>
<circle cx="217.3" cy="157.3" r=".47"/>
<circle cx="240.8" cy="152.6" r=".47"/>
<circle cx="240.8" cy="154.9" r=".47"/>
<circle cx="240.8" cy="157.3" r=".47"/>
<circle cx="102.1" cy="100.9" r=".47"/>
<circle cx="102.1" cy="129.1" r=".47"/>
<circle cx="102.1" cy="115" r=".47"/>
<circle cx="198.5" cy="44.6" r=".47"/>
<circle cx="210.2" cy="44.6" r=".47"/>
<circle cx="76.2" cy="53.9" r=".47"/>
<circle cx="83.2" cy="53.9" r=".47"/>
<circle cx="83.2" cy="28.1" r=".47"/>
<circle cx="57.4" cy="86.8" r=".47"/>
<circle cx="80.9" cy="79.8" r=".47"/>
<circle cx="80.9" cy="86.8" r=".47"/>
<circle cx="80.9" cy="96.2" r=".47"/>
<circle cx="262" cy="53.9" r=".47"/>
<circle cx="262" cy="56.3" r=".47"/>
<circle cx="262" cy="58.6" r=".47"/>
<circle cx="262" cy="61" r=".47"/>
<circle cx="262" cy="63.3" r=".47"/>
<circle cx="262" cy="72.7" r=".47"/>
<circle cx="262" cy="75.1" r=".47"/>
<circle cx="262" cy="77.4" r=".47"/>
<circle cx="262" cy="79.8" r=".47"/>
<circle cx="262" cy="82.1" r=".47"/>
<circle cx="262" cy="84.5" r=".47"/>
<circle cx="262" cy="86.8" r=".47"/>
<circle cx="262" cy="89.2" r=".47"/>
<circle cx="262" cy="91.5" r=".47"/>
<circle cx="193.8" cy="119.7" r=".47"/>
<circle cx="182" cy="108" r=".47"/>
<circle cx="182" cy="119.7" r=".47"/>
<circle cx="182" cy="131.5" r=".47"/>
<circle cx="224.3" cy="119.7" r=".47"/>
<circle cx="212.6" cy="108" r=".47"/>
<circle cx="212.6" cy="119.7" r=".47"/>
<circle cx="212.6" cy="131.5" r=".47"/>
<circle cx="257.3" cy="119.7" r=".47"/>
<circle cx="245.5" cy="108" r=".47"/>
<circle cx="245.5" cy="119.7" r=".47"/>
<circle cx="245.5" cy="131.5" r=".47"/>
<circle cx="90.3" cy="171.4" r=".47"/>
<circle cx="99.7" cy="150.2" r=".47"/>
<circle cx="99.7" cy="164.3" r=".47"/>
<circle cx="113.8" cy="150.2" r=".47"/>
<circle cx="109.1" cy="164.3" r=".47"/>
<circle cx="139.7" cy="145.5" r=".47"/>
<circle cx="144.4" cy="169" r=".47"/>
<circle cx="153.8" cy="169" r=".47"/>
<circle cx="153.8" cy="178.4" r=".47"/>
<circle cx="170.3" cy="178.4" r=".47"/>
<circle cx="153.8" cy="145.5" r=".47"/>
<circle cx="170.3" cy="169" r=".47"/>
<circle cx="170.3" cy="187.8" r=".47"/>
<circle cx="99.7" cy="183.1" r=".47"/>
<circle cx="193.8" cy="91.5" r=".47"/>
<circle cx="193.8" cy="79.8" r=".47"/>
<circle cx="179.7" cy="44.6" r=".47"/>
<circle cx="186.7" cy="44.6" r=".47"/>
</g>
<g fill="none" stroke="#00f" stroke-width=".23">
<path d="M142.3 72h4.2v.7h-4.2zM142.3 73.7h4.2M144.4 70.4v1.6M144.4 73.7v1.4M145.1 70.9h.9M145.6 70.4v.9M193.8 70.4l-.7 .7 1.4 1.4-1.4 1.4 1.4 1.4-1.4 1.4 .7 .7M203.2 79.8h.7M203.9 77.7v4.2M204.8 79.8h.7M204.8 77.7v4.2M59.7 84.5h18.8v4.7h-18.8z"/>
<path d="M64.4 91.5h7.1v18.8h-7.1zM191.4 82.1v2.4l4.7 4.7M193.1 82.1h1.4v7.1h-1.4zM203.2 91.5h.7M203.9 89.4v4.2M204.8 91.5h.7M204.8 89.4v4.2M64.4 105.6h7.1M99.9 107.3h4.3v.7h-4.3zM99.9 108.9h4.3M102.1 105.6v1.7M102.1 108.9v1.4"/>
<path d="M102.1 119.7v1.7M102.8 106.1h.9M103.2 105.6v1M103.2 119.7v1M104.4 100.9h7.1M182 110.3l.7 .7-1.4 1.4 1.4 1.4-1.4 1.5 1.4 1.4-.7 .7M193.8 110.3l-.7 .7 1.4 1.4-1.4 1.4 1.4 1.5-1.4 1.4 .7 .7M212.6 110.3l.7 .7-1.4 1.4 1.4 1.4-1.4 1.5 1.4 1.4-.7 .7M224.3 110.3l-.7 .7 1.5 1.4-1.5 1.4 1.5 1.5-1.5 1.4 .7 .7M245.5 110.3l.7 .7-1.4 1.4 1.4 1.4-1.4 1.5 1.4 1.4-.7 .7M257.3 110.3l-.7 .7 1.4 1.4-1.4 1.4 1.4 1.5-1.4 1.4 .7 .7M99.9 121.4h4.3v.7h-4.3z"/>
<path d="M99.9 123h4.3M102.1 123v1.4M102.8 120.2h.9M104.4 129.1h7.1M182 122.1v7M191.7 123.7h4.2v.7h-4.2zM191.7 125.3h4.2M193.8 122.1v1.6M193.8 125.3v1.5M194.5 122.5h.9M195 122.1v.9M212.6 122.1v7"/>
<path d="M222.2 125.3h4.3M222.2 123.7h4.3v.7h-4.3zM224.3 122.1v1.6M224.3 125.3v1.5M225.1 122.5h.9M225.5 122.1v.9M245.5 122.1v7M255.2 125.3h4.2M255.2 123.7h4.2v.7h-4.2zM257.3 122.1v1.6M257.3 125.3v1.5M258 122.5h.9"/>
<path d="M258.4 122.1v.9M99.7 154.9v7.1M118.5 154.9h9.4v4.7h-9.4zM128.6 157.3h.3M129.6 157.3h.2M130.3 154.9l1.9 3.6M130.5 157.3h.3M153.8 147.9l-.7 .7 1.4 1.4-1.4 1.4 1.4 1.4-1.4 1.4 .7 .7M153.8 159.6l-.7 .7 1.4 1.5-1.4 1.4 1.4 1.4-1.4 1.4 .7 .7M193.8 150.2h4.7v9.4h-4.7zM214.9 150.2h4.7v9.4h-4.7zM238.5 150.2h4.7v9.4h-4.7z"/>
<path d="M80.9 171.4l.7 .7 1.4-1.4 1.4 1.4 1.4-1.4 1.4 1.4 .8-.7M90.3 173.7l.7 .7-1.4 1.4 1.4 1.5-1.4 1.4 1.4 1.4-.7 .7M92.7 171.4h3.5M96.2 172.3l2.1 2.1M99.7 166.7v.7l-3.5 3.5M99.7 175.6v.5M118.5 176.1h9.4v4.7h-9.4zM128.6 178.4h.3M129.6 178.4h.2M130.3 176.1l1.9 3.5M130.5 178.4h.3M151.7 173h4.2v.7h-4.2z"/>
<path d="M151.7 174.7h4.2M153.8 171.4v1.6M153.8 174.7v1.4M154.5 171.9h.9M155 171.4v.9M168.1 174.7h4.3M168.1 173h4.3v.7h-4.3zM170.3 171.4v1.6M170.3 174.7v1.4M171 171.9h.9M171.4 171.4v.9M151.7 182.4h4.2v.7h-4.2z"/>
<path d="M151.7 184.1h4.2M153.8 180.8v1.6M153.8 184.1v1.4M154.5 181.2h.9M155 180.8v.9M168.1 184.1h4.3M168.1 182.4h4.3v.7h-4.3zM170.3 180.8v1.6M170.3 184.1v1.4M171 181.2h.9M171.4 180.8v.9"/>
<circle cx="97.4" cy="171.4" r="4.7"/>
</g>
<g fill="#00f" stroke="#00f" stroke-width=".23">
<path d="M179.9 127l2.1-2.1 2.1 2.1z"/>
<path d="M210.5 127l2.1-2.1 2.1 2.1z"/>
<path d="M245.5 124.9l2.1 2.1h-4.2z"/>
<path d="M109.1 98.6v4.7l-2.3-2.4z"/>
<path d="M106.8 126.8l2.3 2.3-2.3 2.4z"/>
<path d="M66.8 105.6l2.3-2.3v4.7z"/>
<path d="M97.8 174.9l1-.9 .9 1.6z"/>
<path d="M97.4 159.6l2.3-2.3 2.4 2.3z"/>
<path d="M179.9 123.9v.7h4.2v.7v-.7h-4.2z" fill-rule="evenodd"/>
<path d="M210.5 123.9v.7h4.2v.7v-.7h-4.2z" fill-rule="evenodd"/>
<path d="M243.4 123.9v.7h4.2v.7v-.7h-4.2z" fill-rule="evenodd"/>
<path d="M106.5 98.6h.3v4.7h-.3z" fill-rule="evenodd"/>
<path d="M109.1 126.8h.3v4.7h-.3z" fill-rule="evenodd"/>
<path d="M66.6 103.3h.2v4.7h-.2z" fill-rule="evenodd"/>
<path d="M95.7 168.3h.5v6.1h-.5z" fill-rule="evenodd"/>
<path d="M97.4 157.1h4.7v.2h-4.7z" fill-rule="evenodd"/>
</g>
<text font-size="4.2" fill="#000080" x="205.6" y="177.8">海利HC1-A-3.7KW(380V)-DB1</text>
<text font-size="2.5" fill="#000080" x="217.3" y="184.8">http://liheming.jimdo.com</text>
<g font-size="2.3" fill="#000080">
<text x="78.6" y="67.7">5W</text>
<text x="264.3" y="185.2">V1.0</text>
<text x="264.3" y="189.8">1/2</text>
</g>
<g font-size="2.1">
<text x="46.1" y="22.9">1</text>
<text x="113.6" y="22.9">2</text>
<text x="181.1" y="22.9">3</text>
<text x="248.6" y="22.9">4</text>
<text x="246.9" y="35.7">1</text>
<text x="254.9" y="35.7">2</text>
<text x="246.9" y="38.1">3</text>
<text x="246.9" y="40.5">5</text>
<text x="254.9" y="38.1">4</text>
<text x="254.9" y="40.5">6</text>
<text x="14.3" y="42.8">D</text>
<text x="246.9" y="42.8">7</text>
<text x="246.9" y="45.1">9</text>
<text x="246.9" y="47.5">11</text>
<text x="253.7" y="45.1">10</text>
<text x="253.7" y="47.5">12</text>
<text x="254.9" y="42.8">8</text>
<text x="280.1" y="42.8">D</text>
<text x="246.9" y="49.9">13</text>
<text x="246.9" y="52.2">15</text>
<text x="253.7" y="49.9">14</text>
<text x="253.7" y="52.2">16</text>
<text x="246.9" y="54.5">17</text>
<text x="246.9" y="56.9">19</text>
<text x="246.9" y="59.3">21</text>
<text x="253.7" y="54.5">18</text>
<text x="253.7" y="56.9">20</text>
<text x="253.7" y="59.3">22</text>
<text x="246.9" y="61.6">23</text>
<text x="246.9" y="63.9">25</text>
<text x="253.7" y="61.6">24</text>
<text x="253.7" y="63.9">26</text>
<text x="246.9" y="66.3">27</text>
<text x="246.9" y="68.7">29</text>
<text x="246.9" y="71">31</text>
<text x="253.7" y="66.3">28</text>
<text x="253.7" y="68.7">30</text>
<text x="253.7" y="71">32</text>
<text x="246.9" y="73.3">33</text>
<text x="246.9" y="75.7">35</text>
<text x="253.7" y="73.3">34</text>
<text x="253.7" y="75.7">36</text>
<text x="246.9" y="78.1">37</text>
<text x="246.9" y="80.4">39</text>
<text x="246.9" y="82.7">41</text>
<text x="253.7" y="78.1">38</text>
<text x="253.7" y="80.4">40</text>
<text x="253.7" y="82.7">42</text>
<text x="14.3" y="87.5">C</text>
<text x="246.9" y="85.1">43</text>
<text x="246.9" y="87.5">45</text>
<text x="246.9" y="89.8">47</text>
<text x="253.7" y="85.1">44</text>
<text x="253.7" y="87.5">46</text>
<text x="253.7" y="89.8">48</text>
<text x="280.1" y="87.5">C</text>
<text x="246.9" y="92.1">49</text>
<text x="253.7" y="92.1">50</text>
<text x="165.5" y="99.2">1</text>
<text x="165.5" y="96.9">2</text>
<text x="14.3" y="132.1">B</text>
<text x="280.1" y="132.1">B</text>
<text x="14.3" y="176.7">A</text>
<text x="197.3" y="175.5">Title</text>
<text x="280.1" y="176.7">A</text>
<text x="197.3" y="182.6">Size</text>
<text x="209" y="182.6">Number</text>
<text x="256.1" y="182.6">Revision</text>
<text x="197.3" y="189.6">Date:</text>
<text x="197.3" y="192">File:</text>
<text x="198.5" y="186.1">A4</text>
<text x="207.9" y="189.6">7-Jan-2012</text>
<text x="207.9" y="192">D:\变频器\tu20111110\国产变频器图纸.ddb</text>
<text x="244.3" y="189.6">Sheet</text>
<text x="244.3" y="192">Drawn By:</text>
<text x="250.9" y="189.6">of</text>
<text x="46.1" y="196.6">1</text>
<text x="113.6" y="196.6">2</text>
<text x="181.1" y="196.6">3</text>
<text x="248.6" y="196.6">4</text>
</g>
<g font-size="2.1" fill="#800000">
<text x="20.5" y="28.7">P</text>
<text x="132.8" y="25.2">+15V</text>
<text x="233.5" y="35.7">+12V</text>
<text x="264.8" y="35.7">+12V</text>
<text x="20.2" y="38.1">N</text>
<text x="137.8" y="40.5">+5V</text>
<text x="234.4" y="38.1">12G</text>
<text x="264.8" y="38.1">12G</text>
<text x="213" y="45.1">Us</text>
<text x="233.5" y="47.5">+15V</text>
<text x="234.4" y="42.8">+5V</text>
<text x="264.8" y="42.8">+5V</text>
<text x="264.8" y="47.5">+15V</text>
<text x="142.5" y="52.2">-15V</text>
<text x="234" y="52.2">-15V</text>
<text x="264.8" y="52.2">-15V</text>
<text x="234.4" y="54.5">CT1</text>
<text x="234.4" y="56.9">CT2</text>
<text x="234.4" y="59.3">CT3</text>
<text x="192.1" y="65.1">+5V</text>
<text x="234.4" y="61.6">TH1</text>
<text x="235.9" y="63.9">Us</text>
<text x="159" y="68.7">+12V</text>
<text x="235.4" y="71">TH</text>
<text x="235.6" y="66.3">FU</text>
<text x="235.6" y="68.7">SC</text>
<text x="264.8" y="68.7">FAN1</text>
<text x="39.3" y="74.5">+5V</text>
<text x="233.1" y="73.3">FAN2</text>
<text x="159" y="80.4">12G</text>
<text x="210.7" y="80.4">+5V</text>
<text x="235.2" y="80.4">G2'</text>
<text x="235.2" y="82.7">G4'</text>
<text x="137.8" y="85.1">VU+</text>
<text x="235.2" y="87.5">G1'</text>
<text x="235.2" y="89.8">G3'</text>
<text x="235.2" y="85.1">G6'</text>
<text x="192.6" y="95.7">TH</text>
<text x="210.7" y="92.1">+5V</text>
<text x="235.2" y="92.1">G5'</text>
<text x="96.7" y="101.5">V+</text>
<text x="137.8" y="96.9">VU-</text>
<text x="137.8" y="101.5">VV+</text>
<text x="175.4" y="96.9">+12V</text>
<text x="175.4" y="99.2">12G</text>
<text x="180.2" y="105.1">VU+</text>
<text x="210.7" y="105.1">VV+</text>
<text x="243.4" y="105.1">VW+</text>
<text x="137.8" y="113.3">VV-</text>
<text x="93.8" y="115.6">E2,4,6</text>
<text x="137.8" y="118">VW+</text>
<text x="196.6" y="120.3">E1</text>
<text x="227.2" y="120.3">E3</text>
<text x="260.1" y="120.3">E5</text>
<text x="97.1" y="129.7">V-</text>
<text x="137.8" y="129.7">VW-</text>
<text x="180.3" y="135.6">VU-</text>
<text x="210.9" y="135.6">VV-</text>
<text x="243.7" y="135.6">VW-</text>
<text x="153.3" y="142.6">P</text>
<text x="34.5" y="147.3">+5V</text>
<text x="53.4" y="147.3">Vcc</text>
<text x="97.6" y="147.3">+12V</text>
<text x="203.6" y="153.2">+15V</text>
<text x="203.6" y="155.5">-15V</text>
<text x="224.8" y="153.2">+15V</text>
<text x="224.8" y="155.5">-15V</text>
<text x="248.3" y="153.2">+15V</text>
<text x="248.3" y="155.5">-15V</text>
<text x="203.6" y="157.9">CT1</text>
<text x="224.8" y="157.9">CT2</text>
<text x="248.3" y="157.9">CT3</text>
<text x="169.3" y="166.1">P1</text>
<text x="72.9" y="172">RY</text>
<text x="98" y="187.3">12G</text>
<text x="173.1" y="188.4">N</text>
</g>
<g font-size="2.1" fill="#000080">
<text x="109.1" y="27.5">HLTR4004-A</text>
<text x="111.5" y="25.2">TRAN</text>
<text x="123" y="27.5">D14</text>
<text x="137.1" y="29.9">C7</text>
<text x="26.8" y="32">C51</text>
<text x="26.8" y="34.4">103</text>
<text x="36.2" y="32">C40</text>
<text x="36.2" y="34.4">222</text>
<text x="84" y="34.6">R7</text>
<text x="95" y="33.9">R8</text>
<text x="106.5" y="32.3">C4</text>
<text x="125.3" y="32.3">RS1M</text>
<text x="137.1" y="32.3">220u/25V</text>
<text x="139.7" y="33.9">R57</text>
<text x="250.2" y="32.3">CN2</text>
<text x="26.8" y="41.4">C39</text>
<text x="84" y="36.9">330K</text>
<text x="95" y="37.6">100K</text>
<text x="106.5" y="39.3">103</text>
<text x="125.3" y="36.9">D8</text>
<text x="139.7" y="37.6">1.5K</text>
<text x="158.2" y="41.7">D7</text>
<text x="26.8" y="43.8">222</text>
<text x="69.2" y="46.1">D5</text>
<text x="84" y="46.3">R48</text>
<text x="106.8" y="43.8">D4</text>
<text x="106.8" y="46.1">DIODE</text>
<text x="125.3" y="44">DSEI06</text>
<text x="170.3" y="43.3">R39</text>
<text x="170.3" y="47">100R</text>
<text x="189.1" y="43.3">R53</text>
<text x="189.1" y="47">33K</text>
<text x="200.8" y="43.3">R52</text>
<text x="200.8" y="47">82K</text>
<text x="69.2" y="48.4">DIODE</text>
<text x="84" y="48.7">330K</text>
<text x="106.8" y="51.1">T2</text>
<text x="106.8" y="53.4">BU508A</text>
<text x="123" y="51.1">D6</text>
<text x="158.2" y="48.7">RS1M</text>
<text x="182" y="48.4">C24</text>
<text x="182" y="50.8">CAP</text>
<text x="189.1" y="50.3">R54</text>
<text x="212.6" y="48.4">C26</text>
<text x="212.6" y="50.8">CAP</text>
<text x="40.7" y="59.3">PC8</text>
<text x="50.3" y="55.5">C5</text>
<text x="69.2" y="58.1">T1</text>
<text x="90.5" y="58.1">T6</text>
<text x="95" y="59.7">R51</text>
<text x="123" y="55.7">RS1M</text>
<text x="127.9" y="57.8">C15</text>
<text x="140.4" y="55.7">R56</text>
<text x="140.4" y="58.1">1.5K</text>
<text x="189.1" y="54.1">33K</text>
<text x="50.3" y="60.2">333</text>
<text x="69.2" y="60.5">NPN</text>
<text x="76.9" y="62.8">R6</text>
<text x="76.9" y="65.1">100R</text>
<text x="95" y="63.5">47R</text>
<text x="125.6" y="60.2">220u/25V</text>
<text x="34.5" y="69.8">R42</text>
<text x="40.7" y="68.7">2501</text>
<text x="51.1" y="69.8">R9</text>
<text x="58.1" y="67.5">R1</text>
<text x="58.1" y="69.8">1.5K</text>
<text x="90.5" y="67.7">NPN</text>
<text x="100.4" y="69.8">R49</text>
<text x="123" y="67.5">D13</text>
<text x="146.7" y="71.9">C29</text>
<text x="24.5" y="76.1">R43</text>
<text x="34.5" y="72.2">33R</text>
<text x="51.1" y="72.2">33R</text>
<text x="66.8" y="76.6">D2</text>
<text x="80.7" y="72.2">C1</text>
<text x="80.7" y="76.9">224</text>
<text x="100.4" y="72.2">1R5</text>
<text x="109.8" y="72.2">R50</text>
<text x="109.8" y="74.5">1R5</text>
<text x="123" y="72.2">RS1M</text>
<text x="125.6" y="76.6">220u/25V</text>
<text x="127.9" y="74.3">C6</text>
<text x="146.7" y="74.3">220u/25V</text>
<text x="156.9" y="72.2">R55</text>
<text x="156.9" y="74.5">1.5K</text>
<text x="194.5" y="72.2">R3</text>
<text x="194.5" y="74.5">330R</text>
<text x="202.9" y="76.9">C2</text>
<text x="26.8" y="79.9">1K</text>
<text x="34.5" y="81.5">R40</text>
<text x="34.5" y="83.9">1K</text>
<text x="123" y="83.9">D9</text>
<text x="196.1" y="83.7">TH</text>
<text x="202.9" y="83.9">CAP</text>
<text x="24.2" y="86.3">C25</text>
<text x="24.2" y="88.6">155</text>
<text x="83.1" y="86.3">D3</text>
<text x="83.1" y="88.6">DIODE</text>
<text x="123" y="88.6">RS1M</text>
<text x="191" y="84.5" transform="rotate(-90 191 84.5)">Rt</text>
<text x="202.9" y="88.6">C3</text>
<text x="24.5" y="95.4">T5</text>
<text x="127.9" y="90.7">C12</text>
<text x="127.9" y="93.1">47u/50V</text>
<text x="163.2" y="93.3">CN1</text>
<text x="202.9" y="95.7">CAP</text>
<text x="22.1" y="97.8">TL431</text>
<text x="34.5" y="98">R41</text>
<text x="34.5" y="100.3">1K</text>
<text x="104.1" y="98">D12</text>
<text x="123" y="100.3">D10</text>
<text x="38.6" y="104.8">1000u/16V</text>
<text x="40.9" y="102.5">C14</text>
<text x="104.1" y="105.1">DIODE</text>
<text x="104.4" y="107.2">C37</text>
<text x="123" y="105.1">RS1M</text>
<text x="127.9" y="107.2">C18</text>
<text x="163.2" y="102.7">FAN</text>
<text x="71.3" y="112.1">D1</text>
<text x="104.4" y="109.5">100u/25V</text>
<text x="127.9" y="109.5">47u/50V</text>
<text x="182.7" y="112.1">R12</text>
<text x="194.5" y="112.1">R61</text>
<text x="213.3" y="112.1">R15</text>
<text x="225" y="112.1">R62</text>
<text x="246.2" y="112.1">R20</text>
<text x="258" y="112.1">R63</text>
<text x="68.9" y="114.5">DIODE</text>
<text x="123" y="116.8">D11</text>
<text x="182.7" y="114.5">3K</text>
<text x="194.5" y="114.5">3K</text>
<text x="213.3" y="114.5">3K</text>
<text x="225" y="114.5">3K</text>
<text x="246.2" y="114.5">3K</text>
<text x="258" y="114.5">3K</text>
<text x="104.4" y="121.3">C17</text>
<text x="104.4" y="123.6">100u/25V</text>
<text x="123" y="121.5">RS1M</text>
<text x="127.9" y="123.6">C19</text>
<text x="127.9" y="125.9">47u/50V</text>
<text x="186.5" y="123.6">Z1</text>
<text x="186.5" y="125.9">10V</text>
<text x="196.1" y="123.6">C13</text>
<text x="196.1" y="125.9">100u/25V</text>
<text x="217.1" y="123.6">Z2</text>
<text x="217.1" y="125.9">10V</text>
<text x="226.7" y="123.6">C17</text>
<text x="226.7" y="125.9">100u/25V</text>
<text x="250" y="123.6">Z3</text>
<text x="250" y="125.9">10V</text>
<text x="259.6" y="123.6">C20</text>
<text x="259.6" y="125.9">100u/25V</text>
<text x="104.1" y="126.2">D?</text>
<text x="104.1" y="133.2">DIODE</text>
<text x="40.9" y="147.3">T3</text>
<text x="40.9" y="149.7">PNP</text>
<text x="154.5" y="149.7">R10</text>
<text x="193.8" y="149.7">CT2</text>
<text x="215" y="149.7">CT3</text>
<text x="238.4" y="149.7">CT1</text>
<text x="55.7" y="154.4">R34</text>
<text x="154.5" y="152">10R/10W</text>
<text x="38.6" y="158.3">R32</text>
<text x="55.7" y="156.7">5.1K</text>
<text x="102" y="156.5">D15</text>
<text x="102" y="158.8">DIODE</text>
<text x="132.2" y="156.5">RY1</text>
<text x="154.5" y="161.4">R47</text>
<text x="193.8" y="161.4">TBC25</text>
<text x="215" y="161.4">TBC25</text>
<text x="238.4" y="161.4">TBC25</text>
<text x="38.6" y="162.2">1K</text>
<text x="48.7" y="163.8">R33</text>
<text x="48.7" y="166.1">20R</text>
<text x="154.5" y="163.8">10R/10W</text>
<text x="80.9" y="170.1">R37</text>
<text x="80.9" y="173.8">2.2K</text>
<text x="102" y="168.5">T4</text>
<text x="102" y="170.8">NPN</text>
<text x="156.1" y="172.9">C9</text>
<text x="172.6" y="172.9">C27</text>
<text x="50.1" y="175.3">Z5</text>
<text x="50.1" y="177.6">3.6V</text>
<text x="91" y="177.9">R36</text>
<text x="132.2" y="177.6">RY2</text>
<text x="156.1" y="175.3">470u/400V</text>
<text x="172.6" y="175.3">470u/400V</text>
<text x="91" y="180.2">5.1K</text>
<text x="156.1" y="182.3">C8</text>
<text x="156.1" y="184.7">470u/400V</text>
<text x="172.6" y="182.3">C28</text>
<text x="172.6" y="184.7">470u/400V</text>
<text x="264.3" y="192">李和明</text>
</g>
</svg>
